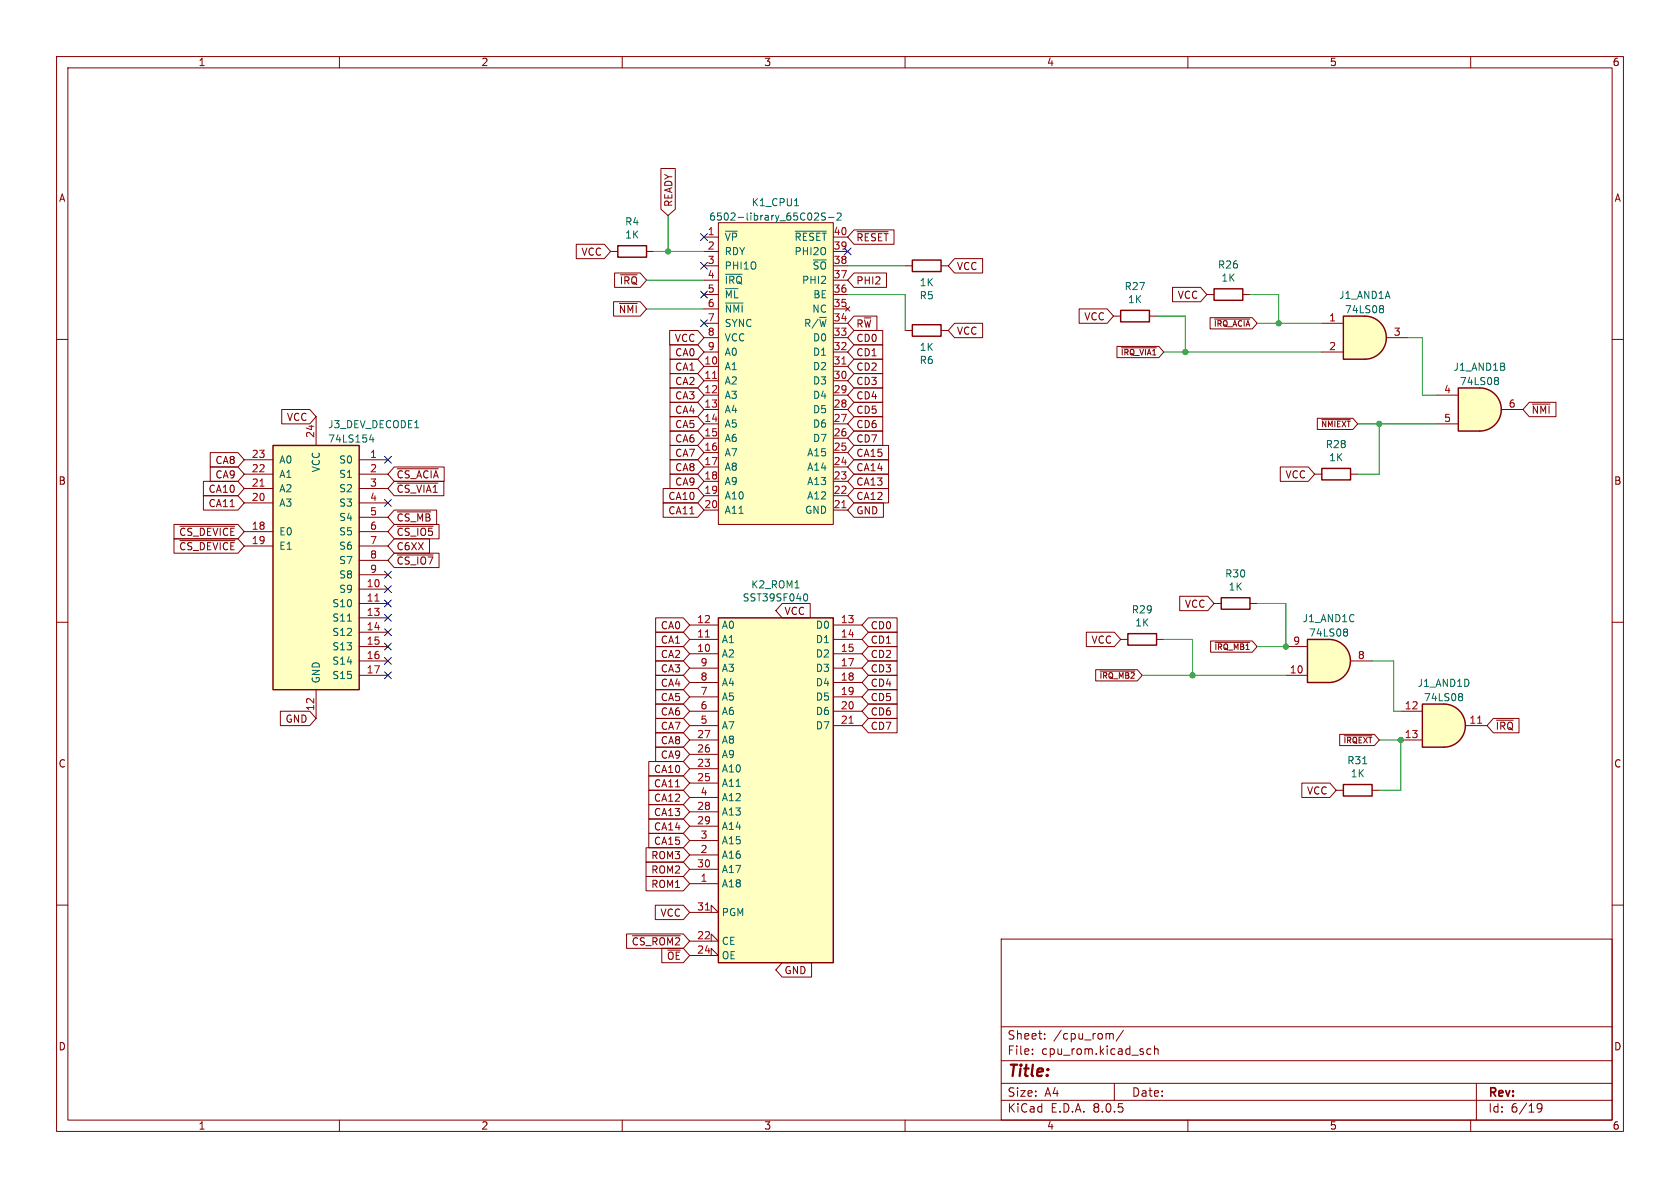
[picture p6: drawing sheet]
<svg xmlns="http://www.w3.org/2000/svg" width="297mm" height="210mm" viewBox="0 0 297 210" stroke-linecap="round" stroke-linejoin="round" font-family="sans-serif">
<g fill="none" stroke="#840000" stroke-width=".18">
<path d="M10 10h277v190h-277zM12 12h273v186h-273zM60 10v2M110 10v2M160 10v2M210 10v2M260 10v2M10 60h2M285 60h2M10 110h2M285 110h2M10 160h2"/>
<path d="M285 160h2M177 166h108v32h-108zM60 198v2M110 198v2M160 198v2M177 194.5h108M177 191.5h108M177 187.5h108M177 181.5h108M182.5 186.3v.1M182.5 185.5v.1M184.7 183.6v.1"/>
<path d="M184.7 182.8v.1M196.2 182.8h.5l.1 .9M197 191.5v3M198.6 182.1l-1.3 2M203.5 185.5l-.5-.1-.3 .3v.4l.2 .2h.6M204.1 185.5l.2-.1 .4 .1v.9M204.1 184.9v1.5M210 198v2M260 198v2M261 191.5v6.5M271.7 195.4l.3-.3 .5 .1a.99 .99 0 0 1-.3 1.4h-.3M271.7 195.7l.3 .3h.5l.1-.3"/>
</g>
<path d="M241.3 55.9a3.8 3.8 0 0 1 3.8 3.8 3.8 3.8 0 0 1-3.8 3.8z" fill="#ffffc2" stroke="#ffffc2" stroke-width=".18"/>
<path d="M237.5 55.9h3.8v7.6h-3.8z" fill="#ffffc2"/>
<path d="M161.3 46h5.1v2h-5.1zM161.3 57.4h5.1v2h-5.1zM237.5 55.9h3.8a3.8 3.8 0 0 1 3.8 3.8 3.8 3.8 0 0 1-3.8 3.8h-3.8zM199.4 112h5.1v2h-5.1zM237.5 138.7h5.1v2h-5.1z" fill="none" stroke="#840000" stroke-width=".25"/>
<path d="M160 47h1.3M160 58.4h1.3M166.4 47h1.2M166.4 58.4h1.2M233.7 57.2h3.8M245.1 59.7h3.8M233.7 62.2h3.8M198.1 113h1.3M204.5 113h1.2M236.2 139.7h1.3M242.6 139.7h1.2" fill="none" stroke="#840000" stroke-width=".18"/>
<path d="M244.1 54l.4 .1 .1 .2-.2 .3M244.1 54.6h.3M244.4 54.6l.2 .2v.3l-.2 .2h-.3M240.9 135h.7" fill="none" stroke="#006464" stroke-width=".18"/>
<path d="M255.3 124.5a3.8 3.8 0 0 1 3.8 3.8 3.8 3.8 0 0 1-3.8 3.8z" fill="#ffffc2" stroke="#ffffc2" stroke-width=".18"/>
<path d="M251.5 124.5h3.8v7.6h-3.8z" fill="#ffffc2"/>
<path d="M251.5 124.5h3.8a3.8 3.8 0 0 1 3.8 3.8 3.8 3.8 0 0 1-3.8 3.8h-3.8z" fill="none" stroke="#840000" stroke-width=".25"/>
<path d="M247.6 125.7h3.9M247.6 130.8h3.9M259.1 128.3h3.8" fill="none" stroke="#840000" stroke-width=".18"/>
<path d="M261.2 127.9h.8" fill="none" stroke="#a90000" stroke-width=".18"/>
<path d="M258.1 122.6l.3 .1 .2 .1-.3 .4M258.1 123.2h.2M258.3 123.2l.3 .2v.2l-.2 .2-.3 .1" fill="none" stroke="#006464" stroke-width=".18"/>
<path d="M127 39.4h20.3v53.3h-20.3z" fill="#ffffc2"/>
<g fill="none" stroke="#840000" stroke-width=".18">
<path d="M127 39.4h20.3v53.3h-20.3zM107.9 44.5h1.3M114.3 44.5h1.3M124.5 41.9h2.5M124.5 44.5h2.5M124.5 47h2.5M124.5 59.7h2.5M124.5 57.2h2.5M124.5 54.6h2.5M124.5 52.1h2.5M124.5 49.5h2.5M147.3 41.9h2.6"/>
<path d="M147.3 44.5h2.6M147.3 47h2.6M147.3 59.7h2.6M147.3 57.2h2.6M147.3 54.6h2.6M147.3 52.1h2.6M147.3 49.5h2.6M149.5 54.2l.7 .8M150.2 54.2l-.7 .8M196.8 55.9h1.3M203.2 55.9h1.3M124.5 64.8h2.5"/>
<path d="M124.5 67.3h2.5M124.5 69.9h2.5M124.5 72.4h2.5M124.5 74.9h2.5M124.5 77.5h2.5M124.5 62.2h2.5M147.3 64.8h2.6M147.3 67.3h2.6M147.3 69.9h2.6M147.3 72.4h2.6M147.3 74.9h2.6M147.3 77.5h2.6"/>
<path d="M147.3 62.2h2.6M124.5 80h2.5M124.5 82.6h2.5M124.5 85.1h2.5M124.5 87.6h2.5M124.5 90.2h2.5M147.3 80h2.6M147.3 82.6h2.6M147.3 85.1h2.6M147.3 87.6h2.6M147.3 90.2h2.6M232.4 83.8h1.3"/>
<path d="M238.8 83.8h1.2"/>
</g>
<path d="M140.5 36.4h.7M144.1 37.7l.4-.1 .2 .4-.8 .9h.8M145.9 37.7l-.5-.1-.2 .3 .1 .3 .6 .2v.4l-.2 .1h-.5M146.5 38.4h.9M148 37.8l.5-.2 .2 .4-.8 .9h.8M128.2 40.9h2.1M128.2 48.5h3M128.2 53.6h3.2M140.6 40.9h5.5" fill="none" stroke="#006464" stroke-width=".18"/>
<path d="M126 66.9h.7M148.8 64.4h.8M148.8 89.8h.8" fill="none" stroke="#a90000" stroke-width=".18"/>
<path d="M109.2 43.4h5.1v2.1h-5.1zM198.1 54.9h5.1v2h-5.1zM233.7 82.8h5.1v2h-5.1z" fill="none" stroke="#840000" stroke-width=".25"/>
<path d="M261.6 68.6a3.8 3.8 0 0 1 3.8 3.8 3.8 3.8 0 0 1-3.8 3.8z" fill="#ffffc2" stroke="#ffffc2" stroke-width=".18"/>
<path d="M257.8 68.6h3.8v7.6h-3.8z" fill="#ffffc2"/>
<path d="M257.8 68.6h3.8a3.8 3.8 0 0 1 3.8 3.8 3.8 3.8 0 0 1-3.8 3.8h-3.8z" fill="none" stroke="#840000" stroke-width=".25"/>
<path d="M254 69.9h3.8M254 74.9h3.8M265.4 72.4h3.8" fill="none" stroke="#840000" stroke-width=".18"/>
<path d="M264.4 66.7l.4 .1 .1 .2-.2 .3M264.4 67.3h.3M264.7 67.3l.2 .2v.3l-.1 .1-.4 .1" fill="none" stroke="#006464" stroke-width=".18"/>
<path d="M127 109.2h20.3v61h-20.3z" fill="#ffffc2"/>
<path d="M127 109.2h20.3v61h-20.3z" fill="none" stroke="#840000" stroke-width=".25"/>
<g fill="none" stroke="#840000" stroke-width=".18">
<path d="M121.9 115.6h5.1M121.9 113h5.1M121.9 110.5h5.1M121.9 118.1h5.1M147.3 115.6h5.1M147.3 113h5.1M147.3 110.5h5.1M147.3 118.1h5.1M121.9 120.7h5.1M121.9 123.2h5.1M121.9 125.7h5.1M121.9 128.3h5.1"/>
<path d="M121.9 135.9h5.1M121.9 138.4h5.1M121.9 133.4h5.1M121.9 130.8h5.1M147.3 120.7h5.1M147.3 123.2h5.1M147.3 125.7h5.1M147.3 128.3h5.1M121.9 156.2h5.1M121.9 151.1h5.1M121.9 143.5h5.1M121.9 146.1h5.1"/>
<path d="M121.9 148.6h5.1M121.9 153.7h5.1M121.9 141h5.1M121.9 166.4h5.1l-1.3-1.3v1.3M121.9 168.9h5.1l-1.3-1.3v1.3M121.9 161.3h5.1l-1.3-1.3v1.3"/>
</g>
<path d="M124.7 112.6h.7M150.1 127.9h.7M124.7 160.9h.7" fill="none" stroke="#a90000" stroke-width=".18"/>
<path d="M140.5 103.9h.8M142.4 105a.68 .68 0 0 1 .4 .6 .68 .68 0 0 1-.4 .6" fill="none" stroke="#006464" stroke-width=".18"/>
<path d="M48.3 78.7h15.2v43.2h-15.2z" fill="#ffffc2"/>
<path d="M214.6 51.1h5.1v2h-5.1zM48.3 78.7h15.2v43.2h-15.2z" fill="none" stroke="#840000" stroke-width=".25"/>
<g fill="none" stroke="#840000" stroke-width=".18">
<path d="M213.4 52.1h1.2M219.7 52.1h1.3M55.9 73.7v5M43.2 81.3h5.1M43.2 94h5.1M43.2 96.5h5.1M43.2 83.8h5.1M43.2 88.9h5.1M43.2 86.4h5.1M63.5 81.3h5.1M63.5 94h5.1M63.5 96.5h5.1"/>
<path d="M63.5 83.8h5.1M63.5 88.9h5.1M63.5 86.4h5.1M63.5 91.4h5.1M63.5 99.1h5.1M63.5 104.1h5.1M63.5 106.7h5.1M63.5 109.2h5.1M63.5 111.8h5.1M63.5 114.3h5.1M63.5 116.8h5.1M63.5 119.4h5.1"/>
<path d="M63.5 101.6h5.1M55.9 121.9v5.1"/>
</g>
<path d="M46 85.9h.7M66.3 106.3h.7" fill="none" stroke="#a90000" stroke-width=".18"/>
<path d="M65.6 76.8l-.3 .9h.8M65.9 77.3v.9M61.4 109.8h.7" fill="none" stroke="#006464" stroke-width=".18"/>
<path d="M234.9 113a3.8 3.8 0 0 1 3.8 3.8 3.8 3.8 0 0 1-3.8 3.9z" fill="#ffffc2" stroke="#ffffc2" stroke-width=".18"/>
<path d="M231.1 113h3.8v7.7h-3.8z" fill="#ffffc2"/>
<path d="M215.9 105.7h5.1v2h-5.1zM231.1 113h3.8a3.8 3.8 0 0 1 3.8 3.8 3.8 3.8 0 0 1-3.8 3.9h-3.8z" fill="none" stroke="#840000" stroke-width=".25"/>
<g fill="none" stroke="#840000" stroke-width=".18">
<path d="M116.8 29.8h2.6v7.2l-1.3 1.1-1.3-1.1zM101.9 43.2h4.9l1.1 1.3-1.1 1.2h-4.9zM108.5 53.3h4.7l1.1 1.3-1.1 1.3h-4.7zM108.6 48.3h4.6l1.1 1.2-1.1 1.3h-4.6zM109.5 53.7h3.1M109.7 48.6h2.9M118.4 58.4h4.9l1.2 1.3-1.2 1.3h-4.9zM151 48.3h5.7v2.5h-5.7l-1.1-1.3zM151 40.6h7.1v2.6h-7.1l-1.1-1.3zM151 55.9h4v2.5h-4l-1.1-1.2zM151 58.4h5.1v2.6h-5.1l-1.1-1.3zM151.5 41h5.5"/>
<path d="M152.8 56.2h1.2M168.8 57.1h4.9v2.6h-4.9l-1.2-1.3zM168.8 45.7h4.9v2.6h-4.9l-1.2-1.3zM190.8 54.6h4.9l1.1 1.3-1.1 1.3h-4.9zM207.3 50.8h4.9l1.2 1.3-1.2 1.2h-4.9zM213.9 56.2h7.5l.8 1-.8 .9h-7.5zM214.7 56.4h6.2M49.8 72.4h5l1.1 1.3-1.1 1.2h-5zM118.4 61h4.9l1.2 1.2-1.2 1.3h-4.9zM118.4 63.5h4.9l1.2 1.3-1.2 1.2h-4.9zM118.4 73.7h4.9l1.2 1.2-1.2 1.3h-4.9zM118.4 68.6h4.9l1.2 1.3-1.2 1.2h-4.9z"/>
<path d="M118.4 71.1h4.9l1.2 1.3-1.2 1.3h-4.9zM118.4 78.7h4.9l1.2 1.3-1.2 1.3h-4.9zM118.4 76.2h4.9l1.2 1.3-1.2 1.2h-4.9zM118.4 66h4.9l1.2 1.3-1.2 1.3h-4.9zM151 78.7h6.1v2.6h-6.1l-1.1-1.3zM151 71.1h5.1v2.6h-5.1l-1.1-1.3zM151 76.2h5.1v2.5h-5.1l-1.1-1.2zM151 66h5.1v2.6h-5.1l-1.1-1.3zM151 68.6h5.1v2.5h-5.1l-1.1-1.2zM151 73.7h5.1v2.5h-5.1l-1.1-1.3zM151 63.5h5.1v2.5h-5.1l-1.1-1.2zM151 61h5.1v2.5h-5.1l-1.1-1.3z"/>
<path d="M197.5 61.2h7.4l.8 1-.8 1h-7.4zM198.3 61.5h6.1M232.9 73.9h6.3l.8 1-.8 1h-6.3zM233.7 74.2h5M270.4 71.1h4.7v2.6h-4.7l-1.2-1.3zM270.9 71.4h3.1M30.8 92.7h11.3l1.1 1.3-1.1 1.3h-11.3zM30.8 95.2h11.3l1.1 1.3-1.1 1.3h-11.3zM31.8 93h9.7M31.8 95.6h9.7M36 87.6h6.1l1.1 1.3-1.1 1.3h-6.1zM36 85.1h6.1l1.1 1.3-1.1 1.2h-6.1z"/>
<path d="M37.2 82.5h4.9l1.1 1.3-1.1 1.3h-4.9zM37.2 80h4.9l1.1 1.3-1.1 1.3h-4.9zM69.7 85.1h8.8v2.5h-8.8l-1.1-1.2zM69.7 82.5h8.8v2.6h-8.8l-1.1-1.3zM69.7 90.2h7.5v2.5h-7.5l-1.1-1.3zM69.7 97.8h7.9v2.5h-7.9l-1.1-1.2zM69.7 95.2h6.2v2.6h-6.2l-1.1-1.3zM69.7 92.7h7.9v2.6h-7.9l-1.1-1.3zM70.2 85.4h7.2M70.2 82.9h7.3M70.2 93h6.4M70.2 90.5h6"/>
<path d="M70.2 98.1h6.4M117.2 86.4h6.1l1.2 1.2-1.2 1.3h-6.1zM117.2 88.9h6.1l1.2 1.3-1.2 1.2h-6.1zM118.4 83.8h4.9l1.2 1.3-1.2 1.3h-4.9zM118.4 81.3h4.9l1.2 1.3-1.2 1.2h-4.9zM151 81.3h6.1v2.5h-6.1l-1.1-1.2zM151 83.8h6.1v2.6h-6.1l-1.1-1.3zM151 88.9h5.2v2.5h-5.2l-1.1-1.2zM151 86.4h6.1v2.5h-6.1l-1.1-1.3zM226.3 82.5h5l1.1 1.3-1.1 1.3h-5zM115.9 109.2h4.9l1.1 1.3-1.1 1.3h-4.9zM115.9 119.4h4.9l1.1 1.3-1.1 1.2h-4.9z"/>
<path d="M115.9 114.3h4.9l1.1 1.3-1.1 1.2h-4.9zM115.9 116.8h4.9l1.1 1.3-1.1 1.3h-4.9zM115.9 111.8h4.9l1.1 1.2-1.1 1.3h-4.9zM138.3 106.7h4.9v2.5h-4.9l-1.1-1.2zM153.5 114.3h5.1v2.5h-5.1l-1.1-1.2zM153.5 109.2h5.1v2.6h-5.1l-1.1-1.3zM153.5 116.8h5.1v2.6h-5.1l-1.1-1.3zM153.5 111.8h5.1v2.5h-5.1l-1.1-1.3zM153.5 119.4h5.1v2.5h-5.1l-1.1-1.2zM192 111.8h5l1.1 1.2-1.1 1.3h-5zM193.7 118.4h7.4l.8 1-.8 1h-7.4zM194.5 118.6h6.1"/>
<path d="M208.6 105.4h4.9l1.1 1.3-1.1 1.3h-4.9zM214 113.3h7.4l.8 1-.8 1h-7.4zM214.6 106.7h1.3M214.8 113.6h6.1M221 106.7h1.2M227.3 119.4h3.8M227.3 114.3h3.8M238.8 116.8h3.8M49.6 125.7h5.2l1.1 1.3-1.1 1.3h-5.2zM114.7 139.7h6.1l1.1 1.3-1.1 1.2h-6.1zM114.7 137.2h6.1l1.1 1.2-1.1 1.3h-6.1zM114.7 134.6h6.1l1.1 1.3-1.1 1.3h-6.1z"/>
<path d="M115.9 124.5h4.9l1.1 1.2-1.1 1.3h-4.9zM115.9 127h4.9l1.1 1.3-1.1 1.2h-4.9zM115.9 129.5h4.9l1.1 1.3-1.1 1.3h-4.9zM115.9 121.9h4.9l1.1 1.3-1.1 1.3h-4.9zM115.9 132.1h4.9l1.1 1.3-1.1 1.2h-4.9zM153.5 121.9h5.1v2.6h-5.1l-1.1-1.3zM153.5 124.5h5.1v2.5h-5.1l-1.1-1.3zM153.5 127h5.1v2.5h-5.1l-1.1-1.2zM230.1 138.4h5l1.1 1.3-1.1 1.3h-5zM236.8 129.8h6.2l.8 1-.8 1h-6.2zM237.6 130.1h4.9M264 127h4.5v2.5h-4.5l-1.1-1.2z"/>
<path d="M264.5 127.3h3M114.2 154.9h6.6l1.1 1.3-1.1 1.3h-6.6zM114.2 152.4h6.6l1.1 1.3-1.1 1.2h-6.6zM114.2 149.9h6.6l1.1 1.2-1.1 1.3h-6.6zM114.7 142.2h6.1l1.1 1.3-1.1 1.3h-6.1zM114.7 144.8h6.1l1.1 1.3-1.1 1.2h-6.1zM114.7 147.3h6.1l1.1 1.3-1.1 1.3h-6.1zM110.8 165.1h10l1.1 1.3-1.1 1.2h-10zM111.8 165.4h8.5M115.8 160h5l1.1 1.3-1.1 1.3h-5zM117 167.6h3.8l1.1 1.3-1.1 1.3h-3.8zM138.3 170.2h5.2v2.5h-5.2l-1.1-1.2z"/>
</g>
<path d="M237.8 111.2h.3l.1 .2-.2 .3M237.8 111.7h.2M238 111.7l.2 .3v.2l-.2 .2h-.2" fill="none" stroke="#006464" stroke-width=".18"/>
<g fill="none" stroke="#009600" stroke-width=".18">
<path d="M118.1 38.1v6.4M114.3 54.6h10.2M114.3 49.5h10.2M115.6 44.5h8.9M149.9 52.1h10.1v6.3M149.9 47h10.1M204.5 55.9h5v6.3M221 52.1h5.1v5.1M222.2 57.2h11.5M248.9 59.7h2.6v10.2h2.5M205.7 62.2h28M240 74.9h14"/>
<path d="M243.8 74.9v8.9h-3.8M201.9 119.4h25.4M205.7 113h5.1v6.4M222.2 106.7h5.1v7.6h-5.1M242.6 116.8h3.8v8.9h1.2M243.8 130.8h3.8v8.9h-3.8"/>
</g>
<g fill="none" stroke="#000084" stroke-width=".18">
<path d="M123.9 56.5l1.2 1.3M123.9 46.4l1.2 1.2M123.9 41.3l1.2 1.2M123.9 51.5l1.2 1.2M125.1 56.5l-1.2 1.3M125.1 46.4l-1.2 1.2M125.1 41.3l-1.2 1.2M125.1 51.5l-1.2 1.2M149.3 43.8l1.2 1.3M150.5 43.8l-1.2 1.3M68 88.3l1.2 1.2M68 80.7l1.2 1.2"/>
<path d="M69.2 88.3l-1.2 1.2M69.2 80.7l-1.2 1.2M68 111.2l1.2 1.2M68 103.5l1.2 1.2M68 106.1l1.2 1.2M68 108.6l1.2 1.2M68 116.2l1.2 1.2M68 113.7l1.2 1.2M68 118.8l1.2 1.2M68 101l1.2 1.2M69.2 111.2l-1.2 1.2M69.2 103.5l-1.2 1.2"/>
<path d="M69.2 106.1l-1.2 1.2M69.2 108.6l-1.2 1.2M69.2 116.2l-1.2 1.2M69.2 113.7l-1.2 1.2M69.2 118.8l-1.2 1.2M69.2 101l-1.2 1.2"/>
</g>
<g fill="#009600" stroke="#009600" stroke-width=".18">
<circle cx="243.8" cy="74.9" r=".46"/>
<circle cx="227.3" cy="114.3" r=".46"/>
<circle cx="247.6" cy="130.8" r=".46"/>
<circle cx="118.1" cy="44.5" r=".46"/>
<circle cx="210.8" cy="119.4" r=".46"/>
<circle cx="226.1" cy="57.2" r=".46"/>
<circle cx="209.5" cy="62.2" r=".46"/>
</g>
<text font-size="2.8" fill="#840000" x="178" y="190.9">Title:</text>
<g font-size="2.1" fill="#840000">
<text x="178" y="184">Sheet:</text>
<text x="186.2" y="184">/cpu_rom/</text>
<text x="178" y="186.7">File:</text>
<text x="184.1" y="186.7">cpu_rom.kicad_sch</text>
<text x="178" y="196.9">KiCad</text>
<text x="178" y="194.1">Size:</text>
<text x="184.7" y="194.1">A4</text>
<text x="185.7" y="196.9">E.D.A.</text>
<text x="193.3" y="196.9">8.0.5</text>
<text x="200" y="194.1">Date:</text>
<text x="263" y="194.3">Rev:</text>
<text x="263" y="196.9">Id:</text>
<text x="267.1" y="196.9">6/19</text>
</g>
<g font-size="1.8" fill="#840000">
<text x="35" y="11.9">1</text>
<text x="85" y="11.9">2</text>
<text x="135" y="11.9">3</text>
<text x="185" y="11.9">4</text>
<text x="235" y="11.9">5</text>
<text x="285" y="11.9">6</text>
<text x="10.3" y="35.9">A</text>
<text x="285.3" y="35.9">A</text>
<text x="119.1" y="36.7" transform="rotate(-90 119.1 36.7)">READY</text>
<text x="102.7" y="45.4">VCC</text>
<text x="151.3" y="42.9">~{RESET}</text>
<text x="169.1" y="47.9">VCC</text>
<text x="109.5" y="50.5">~{IRQ}</text>
<text x="151.3" y="50.5">PHI2</text>
<text x="208.1" y="53">VCC</text>
<text x="109.3" y="55.6">~{NMI}</text>
<text x="151.3" y="58.1">R~{W}</text>
<text x="169.1" y="59.4">VCC</text>
<text x="191.6" y="56.8">VCC</text>
<text x="119.2" y="60.6">VCC</text>
<text x="119.3" y="63.2">CA0</text>
<text x="119.3" y="65.7">CA1</text>
<text x="151.3" y="65.7">CD2</text>
<text x="151.3" y="63.2">CD1</text>
<text x="151.3" y="60.6">CD0</text>
<text x="119.3" y="70.8">CA3</text>
<text x="119.3" y="68.3">CA2</text>
<text x="151.3" y="68.3">CD3</text>
<text x="151.3" y="70.8">CD4</text>
<text x="50.6" y="74.6">VCC</text>
<text x="119.3" y="75.9">CA5</text>
<text x="119.3" y="73.3">CA4</text>
<text x="151.3" y="73.3">CD5</text>
<text x="151.3" y="75.9">CD6</text>
<text x="270.7" y="73.3">~{NMI}</text>
<text x="38" y="82.2">CA8</text>
<text x="119.3" y="81">CA7</text>
<text x="119.3" y="83.5">CA8</text>
<text x="119.3" y="78.4">CA6</text>
<text x="151.3" y="83.5">CA14</text>
<text x="151.3" y="81">CA15</text>
<text x="151.3" y="78.4">CD7</text>
<text x="10.3" y="85.9">B</text>
<text x="36.8" y="89.9">CA11</text>
<text x="36.8" y="87.3">CA10</text>
<text x="38" y="84.8">CA9</text>
<text x="70" y="87.3">~{CS_VIA1}</text>
<text x="70" y="84.8">~{CS_ACIA}</text>
<text x="118.1" y="88.6">CA10</text>
<text x="119.3" y="86">CA9</text>
<text x="151.3" y="86">CA13</text>
<text x="151.3" y="88.6">CA12</text>
<text x="227.1" y="84.8">VCC</text>
<text x="285.3" y="85.9">B</text>
<text x="31.6" y="94.9">~{CS_DEVICE}</text>
<text x="70" y="92.4">~{CS_MB}</text>
<text x="70" y="94.9">~{CS_IO5}</text>
<text x="118.1" y="91.1">CA11</text>
<text x="151.3" y="91.1">GND</text>
<text x="31.6" y="97.5">~{CS_DEVICE}</text>
<text x="70" y="100">~{CS_IO7}</text>
<text x="70" y="97.5">C6XX</text>
<text x="209.4" y="107.6">VCC</text>
<text x="116.7" y="111.4">CA0</text>
<text x="116.7" y="114">CA1</text>
<text x="138.6" y="108.9">VCC</text>
<text x="153.8" y="111.4">CD0</text>
<text x="153.8" y="114">CD1</text>
<text x="192.9" y="114">VCC</text>
<text x="116.7" y="116.5">CA2</text>
<text x="116.7" y="119.1">CA3</text>
<text x="153.8" y="116.5">CD2</text>
<text x="153.8" y="119.1">CD3</text>
<text x="116.7" y="124.1">CA5</text>
<text x="116.7" y="121.6">CA4</text>
<text x="153.8" y="124.1">CD5</text>
<text x="153.8" y="121.6">CD4</text>
<text x="50.4" y="128">GND</text>
<text x="116.7" y="126.7">CA6</text>
<text x="116.7" y="129.2">CA7</text>
<text x="116.7" y="131.8">CA8</text>
<text x="153.8" y="126.7">CD6</text>
<text x="153.8" y="129.2">CD7</text>
<text x="264.3" y="129.2">~{IRQ}</text>
<text x="10.3" y="135.9">C</text>
<text x="115.5" y="136.8">CA10</text>
<text x="116.7" y="134.3">CA9</text>
<text x="285.3" y="135.9">C</text>
<text x="115.5" y="141.9">CA12</text>
<text x="115.5" y="139.4">CA11</text>
<text x="231" y="140.7">VCC</text>
<text x="115.5" y="144.5">CA13</text>
<text x="115.5" y="147">CA14</text>
<text x="115.5" y="149.5">CA15</text>
<text x="115" y="154.6">ROM2</text>
<text x="115" y="152.1">ROM3</text>
<text x="115" y="157.2">ROM1</text>
<text x="111.6" y="167.3">~{CS_ROM2}</text>
<text x="116.7" y="162.2">VCC</text>
<text x="117.8" y="169.9">~{OE}</text>
<text x="138.6" y="172.4">GND</text>
<text x="10.3" y="185.9">D</text>
<text x="285.3" y="185.9">D</text>
<text x="35" y="199.9">1</text>
<text x="85" y="199.9">2</text>
<text x="135" y="199.9">3</text>
<text x="185" y="199.9">4</text>
<text x="235" y="199.9">5</text>
<text x="285" y="199.9">6</text>
</g>
<g font-size="1.8" fill="#006464">
<text x="110.4" y="40.1">R4</text>
<text x="125.3" y="39.2">6502-library_65C02S-2</text>
<text x="132.8" y="36.7">K1_CPU1</text>
<text x="110.4" y="42.4">1K</text>
<text x="128" y="42.8">~{VP}</text>
<text x="128" y="45.3">RDY</text>
<text x="128" y="47.9">PHI1O</text>
<text x="140.4" y="45.3">PHI2O</text>
<text x="140.4" y="42.8">~{RESET}</text>
<text x="143.6" y="47.9">~{SO}</text>
<text x="215.2" y="47.7">R26</text>
<text x="128" y="50.4">~{IRQ}</text>
<text x="128" y="52.9">~{ML}</text>
<text x="141.7" y="50.4">PHI2</text>
<text x="143.7" y="52.9">BE</text>
<text x="162.5" y="53.1">R5</text>
<text x="162.5" y="50.8">1K</text>
<text x="198.7" y="51.5">R27</text>
<text x="199.3" y="53.8">1K</text>
<text x="215.8" y="50">1K</text>
<text x="236.6" y="53">J1_AND1A</text>
<text x="128" y="55.5">~{NMI}</text>
<text x="128" y="58">SYNC</text>
<text x="142" y="58">R/~{W}</text>
<text x="143.5" y="55.5">NC</text>
<text x="237.7" y="55.6">74LS08</text>
<text x="128" y="65.6">A1</text>
<text x="128" y="60.6">VCC</text>
<text x="128" y="63.1">A0</text>
<text x="143.6" y="65.6">D2</text>
<text x="143.6" y="63.1">D1</text>
<text x="143.6" y="60.6">D0</text>
<text x="162.5" y="64.5">R6</text>
<text x="162.5" y="62.2">1K</text>
<text x="256.9" y="65.7">J1_AND1B</text>
<text x="128" y="68.2">A2</text>
<text x="128" y="70.7">A3</text>
<text x="143.6" y="70.7">D4</text>
<text x="143.6" y="68.2">D3</text>
<text x="258" y="68.3">74LS08</text>
<text x="57.9" y="75.9">J3_DEV_DECODE1</text>
<text x="128" y="73.3">A4</text>
<text x="128" y="75.8">A5</text>
<text x="143.6" y="75.8">D6</text>
<text x="143.6" y="73.3">D5</text>
<text x="49.3" y="82.1">A0</text>
<text x="56.7" y="83.6" transform="rotate(-90 56.7 83.6)">VCC</text>
<text x="57.9" y="78.4">74LS154</text>
<text x="59.9" y="82.1">S0</text>
<text x="128" y="78.3">A6</text>
<text x="128" y="80.9">A7</text>
<text x="128" y="83.4">A8</text>
<text x="142.6" y="83.4">A14</text>
<text x="142.6" y="80.9">A15</text>
<text x="143.6" y="78.3">D7</text>
<text x="234.3" y="79.4">R28</text>
<text x="234.9" y="81.7">1K</text>
<text x="49.3" y="89.8">A3</text>
<text x="49.3" y="87.2">A2</text>
<text x="49.3" y="84.7">A1</text>
<text x="59.9" y="84.7">S1</text>
<text x="59.9" y="87.2">S2</text>
<text x="59.9" y="89.8">S3</text>
<text x="128" y="86">A9</text>
<text x="128" y="88.5">A10</text>
<text x="142.6" y="88.5">A12</text>
<text x="142.6" y="86">A13</text>
<text x="49.3" y="94.8">E0</text>
<text x="59.9" y="92.3">S4</text>
<text x="59.9" y="94.8">S5</text>
<text x="128" y="91">A11</text>
<text x="142.2" y="91">GND</text>
<text x="49.3" y="97.4">E1</text>
<text x="59.9" y="97.4">S6</text>
<text x="59.9" y="99.9">S7</text>
<text x="58.7" y="107.5">S10</text>
<text x="59.9" y="105">S9</text>
<text x="59.9" y="102.5">S8</text>
<text x="131.2" y="106.5">SST39SF040</text>
<text x="132.7" y="104.2">K2_ROM1</text>
<text x="216.5" y="102.3">R30</text>
<text x="217.1" y="104.6">1K</text>
<text x="58.7" y="110.1">S11</text>
<text x="58.7" y="112.6">S12</text>
<text x="127.5" y="113.9">A1</text>
<text x="127.5" y="111.4">A0</text>
<text x="144.1" y="111.4">D0</text>
<text x="144.1" y="113.9">D1</text>
<text x="200" y="108.6">R29</text>
<text x="200.6" y="110.9">1K</text>
<text x="230.2" y="110.2">J1_AND1C</text>
<text x="231.3" y="112.7">74LS08</text>
<text x="58.7" y="115.2">S13</text>
<text x="58.7" y="117.7">S14</text>
<text x="127.5" y="116.4">A2</text>
<text x="127.5" y="119">A3</text>
<text x="144.1" y="116.4">D2</text>
<text x="144.1" y="119">D3</text>
<text x="56.7" y="120.9" transform="rotate(-90 56.7 120.9)">GND</text>
<text x="58.7" y="120.2">S15</text>
<text x="127.5" y="124.1">A5</text>
<text x="127.5" y="121.5">A4</text>
<text x="144.1" y="121.5">D4</text>
<text x="144.1" y="124.1">D5</text>
<text x="250.5" y="121.6">J1_AND1D</text>
<text x="251.6" y="124.2">74LS08</text>
<text x="127.5" y="131.7">A8</text>
<text x="127.5" y="129.1">A7</text>
<text x="127.5" y="126.6">A6</text>
<text x="144.1" y="126.6">D6</text>
<text x="144.1" y="129.1">D7</text>
<text x="127.5" y="136.8">A10</text>
<text x="127.5" y="134.2">A9</text>
<text x="238.1" y="135.3">R31</text>
<text x="238.7" y="137.6">1K</text>
<text x="127.5" y="139.3">A11</text>
<text x="127.5" y="141.8">A12</text>
<text x="127.5" y="144.4">A13</text>
<text x="127.5" y="146.9">A14</text>
<text x="127.5" y="149.5">A15</text>
<text x="127.5" y="152">A16</text>
<text x="127.5" y="154.5">A17</text>
<text x="127.5" y="157.1">A18</text>
<text x="127.5" y="167.2">CE</text>
<text x="127.5" y="162.2">PGM</text>
<text x="127.5" y="169.8">OE</text>
</g>
<g font-size="1.8" fill="#a90000">
<text x="125" y="41.7">1</text>
<text x="147.3" y="41.7">40</text>
<text x="125" y="44.2">2</text>
<text x="125" y="46.7">3</text>
<text x="147.3" y="46.7">38</text>
<text x="147.3" y="44.2">39</text>
<text x="125" y="49.3">4</text>
<text x="125" y="51.8">5</text>
<text x="147.3" y="51.8">36</text>
<text x="147.3" y="49.3">37</text>
<text x="125" y="54.4">6</text>
<text x="125" y="56.9">7</text>
<text x="125" y="59.4">8</text>
<text x="147.3" y="59.4">33</text>
<text x="147.3" y="56.9">34</text>
<text x="147.3" y="54.4">35</text>
<text x="234.9" y="56.9">1</text>
<text x="246.3" y="59.4">3</text>
<text x="124.4" y="64.5">10</text>
<text x="125" y="62">9</text>
<text x="147.3" y="64.5">31</text>
<text x="147.3" y="62">32</text>
<text x="234.9" y="62">2</text>
<text x="124.4" y="67.1">11</text>
<text x="124.4" y="69.6">12</text>
<text x="147.3" y="69.6">29</text>
<text x="147.3" y="67.1">30</text>
<text x="255.2" y="69.6">4</text>
<text x="55.6" y="77.5" transform="rotate(-90 55.6 77.5)">24</text>
<text x="124.4" y="72.1">13</text>
<text x="124.4" y="74.7">14</text>
<text x="124.4" y="77.2">15</text>
<text x="147.3" y="77.2">26</text>
<text x="147.3" y="74.7">27</text>
<text x="147.3" y="72.1">28</text>
<text x="255.2" y="74.7">5</text>
<text x="266.6" y="72.1">6</text>
<text x="44.4" y="83.6">22</text>
<text x="44.4" y="81">23</text>
<text x="65.3" y="81">1</text>
<text x="65.3" y="83.6">2</text>
<text x="124.4" y="79.8">16</text>
<text x="124.4" y="82.3">17</text>
<text x="147.3" y="82.3">24</text>
<text x="147.3" y="79.8">25</text>
<text x="44.4" y="88.6">20</text>
<text x="44.4" y="86.1">21</text>
<text x="65.3" y="86.1">3</text>
<text x="65.3" y="88.6">4</text>
<text x="124.4" y="84.8">18</text>
<text x="124.4" y="87.4">19</text>
<text x="124.4" y="89.9">20</text>
<text x="147.3" y="89.9">21</text>
<text x="147.3" y="87.4">22</text>
<text x="147.3" y="84.8">23</text>
<text x="44.4" y="93.7">18</text>
<text x="65.3" y="91.2">5</text>
<text x="65.3" y="93.7">6</text>
<text x="44.4" y="96.3">19</text>
<text x="65.3" y="96.3">7</text>
<text x="65.3" y="98.8">8</text>
<text x="65.3" y="101.3">9</text>
<text x="64.7" y="103.9">10</text>
<text x="64.7" y="106.4">11</text>
<text x="64.7" y="109">13</text>
<text x="64.7" y="111.5">14</text>
<text x="123.1" y="112.8">11</text>
<text x="123.1" y="110.2">12</text>
<text x="148.5" y="110.2">13</text>
<text x="148.5" y="112.8">14</text>
<text x="64.7" y="114">15</text>
<text x="64.7" y="116.6">16</text>
<text x="64.7" y="119.1">17</text>
<text x="123.1" y="115.3">10</text>
<text x="123.8" y="117.9">9</text>
<text x="148.5" y="115.3">15</text>
<text x="148.5" y="117.9">17</text>
<text x="227.9" y="119.1">10</text>
<text x="228.5" y="114">9</text>
<text x="240" y="116.6">8</text>
<text x="55.6" y="125.8" transform="rotate(-90 55.6 125.8)">12</text>
<text x="123.8" y="125.5">6</text>
<text x="123.8" y="122.9">7</text>
<text x="123.8" y="120.4">8</text>
<text x="148.5" y="120.4">18</text>
<text x="148.5" y="122.9">19</text>
<text x="148.5" y="125.5">20</text>
<text x="248.2" y="125.5">12</text>
<text x="123.1" y="130.6">27</text>
<text x="123.8" y="128">5</text>
<text x="148.5" y="128">21</text>
<text x="248.2" y="130.6">13</text>
<text x="259.7" y="128">11</text>
<text x="123.1" y="135.6">23</text>
<text x="123.1" y="133.1">26</text>
<text x="123.1" y="138.2">25</text>
<text x="123.1" y="143.3">28</text>
<text x="123.8" y="140.7">4</text>
<text x="123.1" y="145.8">29</text>
<text x="123.8" y="148.3">3</text>
<text x="123.1" y="153.4">30</text>
<text x="123.8" y="156">1</text>
<text x="123.8" y="150.9">2</text>
<text x="123.1" y="161">31</text>
<text x="123.1" y="166.1">22</text>
<text x="123.1" y="168.7">24</text>
</g>
<g font-size="1.4" fill="#840000">
<text x="214.5" y="57.9">~{IRQ_ACIA}</text>
<text x="198" y="63">~{IRQ_VIA1}</text>
<text x="233.4" y="75.7">~{NMIEXT}</text>
<text x="214.6" y="115.1">~{IRQ_MB1}</text>
<text x="194.2" y="120.2">~{IRQ_MB2}</text>
<text x="237.4" y="131.6">~{IRQEXT}</text>
</g>
</svg>
